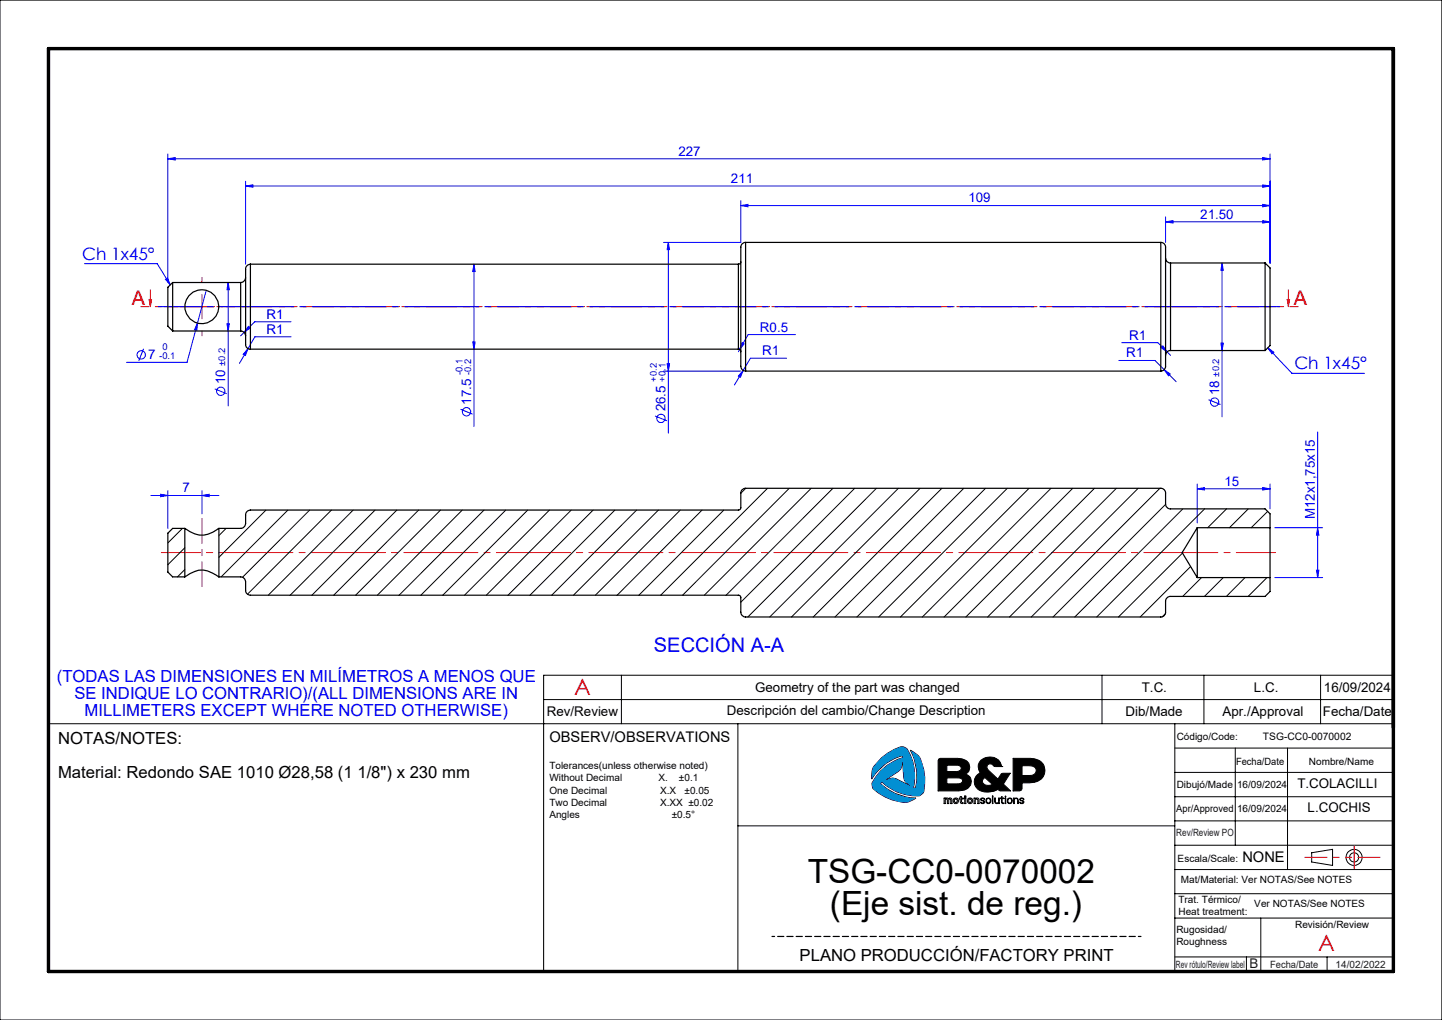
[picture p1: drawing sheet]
<svg xmlns="http://www.w3.org/2000/svg" width="297mm" height="210mm" viewBox="0 0 297 210" stroke-linecap="round" stroke-linejoin="round" font-family="sans-serif">
<g fill="none" stroke="#000" stroke-width=".21">
<path d="M0 0h297v210h-297zM128 139v10M227 139v10M248 139v10M272 139v10M287 139h-175v61M112 144h175M152 149v51M181.6 156a8.6 8.6 0 0 1 4.3-2.3l.7 .3a9.7 9.7 0 0 1 1.5 8.2l.4 .1a10.8 10.8 0 0 0-1-7.9 4.7 4.7 0 0 1 2 1.8 10.1 10.1 0 0 1 .6 7.1l-.6 .5a9.7 9.7 0 0 1-7.8-2.8l-.4 .3a10.8 10.8 0 0 0 7.4 3 4.3 4.3 0 0 1-2.5 .9 9.6 9.6 0 0 1-6.5-3.1l-.1-.7a9.5 9.5 0 0 1 6.3-5.4v-.4a10.4 10.4 0 0 0-6.4 4.8 4.2 4.2 0 0 1 .5-2.6zM185.9 156.6l.2 3.4 .2 .7 1.3 1.2-3.1-1.6-.6-.1-1.8 .5 2.9-1.9 .5-.5zM193.3 156.3l.4-.2h3.5a2.09 2.09 0 0 1 2.5 1.9l-.1 .7-.8 .7a1.68 1.68 0 0 1 1.3 1.7 1.68 1.68 0 0 1-1.5 1.6l-1.2 .1h-4.2zM195 157.5l2.4 .1a.58 .58 0 0 1 .6 .4 .58 .58 0 0 1-.3 .6l-.7 .2h-2z"/>
<path d="M202.1 156.5a2.71 2.71 0 0 1 3.9 .5l.3 .8h-1.5a.8 .8 0 0 0-.8-.5 .8 .8 0 0 0-.7 .6 2.07 2.07 0 0 0 1 1.4l1.2 1.1 .8-1.1 1.8-.1-1.4 2.2 1.4 1.4h-2l-.5-.3a3.5 3.5 0 0 1-4.6-.4 1.98 1.98 0 0 1 .9-3 1.94 1.94 0 0 1 .2-2.6zM206.3 157.8h.1M208.7 156.1h3.5a2.6 2.6 0 0 1 2.9 3.2 2.82 2.82 0 0 1-3.1 1.9h-1.5l-.1 1.5-.4 .1h-1.3zM210.5 157.6a2.82 2.82 0 0 1 2.8 .5 1.05 1.05 0 0 1-.1 1.2 1.05 1.05 0 0 1-1.1 .4h-1.6zM242 149v51M242 159h45M242 154h45M254.4 154v20M265.2 154v25M287 149h-277v51M152 170h90M194.5 164.3l1.5 .1 .1 1h-.3v-.7l-.2-.2-.2 .1v.8h-.3v-.8l-.2-.1-.2 .2v.7h-.2z"/>
<path d="M195 160.2h2.7l.5 .3v.4a.86 .86 0 0 1-1 .5h-2.2zM196.6 164.6l.2-.1 .3 .1v.5l-.3 .1-.2-.1zM197.8 164h.2v.3h.4v.2h-.4v.5a.22 .22 0 0 0 .1 .2 .22 .22 0 0 0 .3 0v.2a.63 .63 0 0 1-.6-.2 .63 .63 0 0 1 0-.7h-.2v-.2h.2zM198.7 164.3h.2v1.1h-.2zM198.7 163.9h.2v.2h-.2zM199.6 164.6l.2-.1 .2 .1v.5l-.2 .1-.2-.1zM200.6 164.3l.9 .1 .1 .2v.8h-.2v-.7l-.3-.2-.2 .3v.6h-.3zM202.5 160.4l.3-.3 1.6 1.4a1.33 1.33 0 0 1-2.1-.6zM202.6 165a.42 .42 0 0 1-.5-.2 .42 .42 0 0 1 0-.4l.5-.1 .2 .3h-.1a.28 .28 0 0 0-.3-.2 .28 .28 0 0 0-.3 .3l.6 .2a.43 .43 0 0 1-.2 .6 .43 .43 0 0 1-.6-.3l.5 .1h.2v-.3M203.3 164.5l.3-.1 .3 .1 .1 .3-.2 .5-.5-.1zM204.4 163.9h.1v1.5h-.1zM204.9 164.3h.1v.6a.36 .36 0 0 0 .3 .4 .36 .36 0 0 0 .4-.4v-.6h.1v1.1l-.1-.1-.3 .1-.4-.1z"/>
<path d="M206.3 164h.1v.3h.4l-.4 .1v.6a.23 .23 0 0 0 .1 .3 .23 .23 0 0 0 .3 0 .28 .28 0 0 1-.4 .1 .28 .28 0 0 1-.1-.4v-.6h-.3l.3-.1zM207 163.9l.2 .2zM207 164.3h.2v1.1h-.2zM207.7 164.5l.3-.1 .3 .1 .1 .3-.2 .5-.5-.1-.1-.3zM208.8 164.3l.1 .2a.48 .48 0 0 1 .8 .1v.8h-.1v-.6a.36 .36 0 0 0-.3-.4 .36 .36 0 0 0-.4 .4v.6h-.1zM210.1 164.4a.47 .47 0 0 1 .4-.1 .47 .47 0 0 1 .4 .3h-.1a.28 .28 0 0 0-.3-.2 .28 .28 0 0 0-.3 .3h.1a.43 .43 0 0 1 .5 .2 .43 .43 0 0 1 0 .5h-.5l-.3-.2 .3 .1h.4l.1-.2-.2-.1a.46 .46 0 0 1-.5-.6zM242 164h45M242 169h45M242 174h45M242 179h45M270.2 175.6l4.3-.7v3.3l-4.3-.7zM242 184h45"/>
<path d="M242 189h45M242 197h45M256.7 197v3M259.7 189v11M273.3 197v3"/>
<circle cx="196.9" cy="164.9" r=".57"/>
<circle cx="199.8" cy="164.9" r=".57"/>
<circle cx="203.6" cy="164.9" r=".56"/>
<circle cx="208" cy="164.9" r=".57"/>
<circle cx="278.9" cy="176.5" r="1.66"/>
<circle cx="278.9" cy="176.5" r=".94"/>
</g>
<path d="M159 192.8h76" fill="none" stroke="#000" stroke-width=".25" stroke-dasharray="1.3 .6" stroke-dashoffset=".7"/>
<path d="M10 10h277v190h-277z" fill="none" stroke="#000" stroke-width=".7"/>
<path d="M268.7 176.5h15.5" fill="none" stroke="#f00" stroke-width=".21" stroke-dasharray="6.3 1.3 1.3 1.3 1.3 1.3" stroke-dashoffset="1.8"/>
<path d="M278.9 174.2v4.6" fill="none" stroke="#f00" stroke-width=".21" stroke-dasharray="6.3 1.3 1.3 1.3 1.3 1.3"/>
<path d="M195 160.2h2.7l.5 .3 .1 .4-.3 .3-.5 .2h-2.5zM195 157.5l2.4 .1 .5 .2 .1 .5-.3 .4-.4 .1h-2.3zM193.3 156.3l-.1 6.5h4.4a2.08 2.08 0 0 0 2.4-2.3l-.4-.8-.8-.3a1.68 1.68 0 0 0 .9-1.9 1.68 1.68 0 0 0-1.7-1.3l-4.4-.1zM202.5 160.3l.3-.2 1.6 1.4-.7 .2-.9-.1-.5-.7zM202 156.6l-.5 .9 .1 1.1a.37 .37 0 0 1 .2 .4 .37 .37 0 0 1-.3 .3l-.7 1-.1 .8 .2 .9 .6 .6 .4 .2a4.1 4.1 0 0 0 3.7-.3l.4 .3h2.1l-1.4-1.4 1.4-2.2h-1.8l-.8 1.2-2.1-2-.1-.6 .1-.4 .4-.1 .6 .1 .4 .4h1.5v-.1a2.6 2.6 0 0 0-4.3-1.1zM210.5 157.6h1.8l.7 .3 .4 .5-.1 .7-.4 .4-.5 .2h-1.9zM208.7 156.1v6.7l1.6-.1 .2-.3v-1.2h1.5a2.75 2.75 0 0 0 3.2-2.4v-.8l-.3-.7a3.1 3.1 0 0 0-2.7-1.2z" fill-rule="evenodd" fill="#000"/>
<path d="M181.6 156l-1.6 1.8a4.1 4.1 0 0 0-.5 2.6 10.5 10.5 0 0 1 6.4-4.8v.4a9.6 9.6 0 0 0-6.3 5.4 1.5 1.5 0 0 0 1.1 1.6 8.6 8.6 0 0 0 6.3 2.1l1.7-.8a10.7 10.7 0 0 1-7.4-3l.4-.3a9.8 9.8 0 0 0 7.8 2.8l.6-.5a9.5 9.5 0 0 0-1-7.7l-1.6-1.2a10.7 10.7 0 0 1 1 7.9l-.4-.1a9.7 9.7 0 0 0-1.5-8.2 1.71 1.71 0 0 0-2.1 .2l-1.1 .5zM185.9 156.6l.3 3.9 .2 .4 1.2 1-3.3-1.7h-.7l-1.5 .5 3.2-2.1 .4-.6z" fill-rule="evenodd" fill="#0090d6"/>
<g fill="none" stroke="#00f" stroke-width=".21">
<path d="M34.6 32.7l1.5-.3v.5zM34.6 31.7v26.5M34.6 32.7h227M50.6 38.3l1.5-.2v.5zM50.6 37.3v17.1M50.6 38.3h211M260.1 38.1l1.5 .2-1.5 .3zM260.1 32.4l1.5 .3-1.5 .2zM261.6 31.7v22.4M17.4 54.3h15l2.7 4.4M34.1 57.5l.4-.3 .6 1.5zM42.5 59.8l-4 14.8h-12.4"/>
<path d="M47 58.2l.2 1.4h-.5zM47 58.2v25.4M97.6 54.4l.3 1.5h-.5zM97.6 54.4v33.4M137.7 49.9l.2 1.5h-.5zM137.7 49.9v39.3M152.6 42.3l1.5-.2v.5zM152.6 41.3v8.6h-15.9M152.6 42.3h109M240.1 45.7l1.5-.3v.5zM240.1 44.7v5.2M240.1 45.7h21.5"/>
<path d="M251.7 54.1l.3 1.6h-.5zM251.7 54.1v31.7M260.1 45.4l1.5 .3-1.5 .2zM260.1 42.1l1.5 .2-1.5 .3zM29.6 71.8l-1 2.5M40.7 66.5l-.2 1.5-.5-.1zM46.7 66.7h.5l-.2 1.4zM50.3 68.4l-.7 .7M51.1 71.8l-.5 1.4-.5-.3zM51.2 67.2l.3 .3-1.2 .9zM59.9 69.3h-7.4l-3.2 5.5M59.9 66.2h-7.4l-2.2 2.2"/>
<path d="M97.4 70.4h.5l-.3 1.5zM136.7 76.4h15.9M137.4 74.9h.5l-.2 1.5zM152.3 72l-.2 .4M152.9 70.5l.4 .3-1 1.2zM153.1 76.3l-.6 1.4-.4-.3zM153.1 76.3l-1.8 3M162 73.8h-7.4l-1.5 2.5M163.8 68.9h-9.7l-1.8 3.1M230.4 74.2h7.5l4.4 4.4M231 70.5h7.5l2.6 2.7M239.1 71.6l.4-.4 .9 1.3z"/>
<path d="M239.8 76.1l1.2 .9-.3 .4zM251.5 70.7h.5l-.3 1.5zM261.1 71.6l5 5.3h14.9M261.1 71.6l1.3 .9-.4 .3zM44.2 80.1l2.5 1M94.9 84.3l2.4 1M134.9 85.6l2.5 1M246.6 99.7v8M248.9 82.3l2.5 1M261.6 99.7v5.1M271.4 88.9v30M31.1 102h14"/>
<path d="M33.1 101.8l1.5 .2-1.5 .3zM34.6 101v7.8M41.6 102l1.5-.2v.5zM41.6 101v4.8M246.6 100.6l1.5-.2v.5zM246.6 100.6h15M260.1 100.4l1.5 .2-1.5 .3zM262.6 118.9h9.8M262.6 108.6h9.8M271.1 117.4h.5l-.2 1.5zM271.4 108.6l.2 1.6h-.5z"/>
<circle cx="29.1" cy="73.1" r=".87"/>
<circle cx="45.5" cy="80.5" r=".86"/>
<circle cx="96.1" cy="84.8" r=".85"/>
<circle cx="136.1" cy="86.1" r=".85"/>
<circle cx="250.2" cy="82.8" r=".87"/>
</g>
<path d="M31 59.6v3.5M265.4 59.6v3.5M30.7 61.7h.5l-.2 1.4zM39.1 63.1h5M41.6 60.7v4.9M265.1 61.7h.5l-.2 1.4z" fill="none" stroke="#f00" stroke-width=".21"/>
<path d="M41.6 58.1v-1M36.6 63.1h-1M41.6 68.1v1M46.6 63.1h1" fill="none" stroke="#f00" stroke-width=".21" stroke-dasharray="15.2 1.3 1.3 1.3"/>
<path d="M262.7 113.8h-229.5" fill="none" stroke="#f00" stroke-width=".21" stroke-dasharray="15.2 1.3 1.3 1.3" stroke-dashoffset="7.2"/>
<path d="M41.6 120.8v-14" fill="none" stroke="#f00" stroke-width=".21" stroke-dasharray="15.2 1.3 1.3 1.3" stroke-dashoffset="10.1"/>
<path d="M33.8 63.1h229" fill="none" stroke="#f00" stroke-width=".21" stroke-dasharray="15.2 1.3 1.3 1.3" stroke-dashoffset="7.4"/>
<path d="M267.4 63.1h-238.4" fill="none" stroke="#f00" stroke-width=".21" stroke-dasharray="6.3 1.3 1.3 1.3 1.3 1.3" stroke-dashoffset="4.6"/>
<path d="M263.6 63.1h-231" fill="none" stroke="#00f" stroke-width=".21" stroke-dasharray="15.2 1.3 1.3 1.3" stroke-dashoffset="6.4"/>
<path d="M265.1 61.7h.5l-.2 1.4zM30.7 61.7h.5l-.2 1.4z" fill="#f00"/>
<g fill="#00f">
<path d="M261.1 71.6l1.3 .9-.4 .3zM34.1 57.5l.4-.3 .6 1.5z"/>
<path d="M40.7 66.5l-.7 1.4 .5 .1zM239.1 71.6l1.3 .9-.9-1.3zM239.8 76.1l.9 1.3 .3-.4zM153.1 76.3l-1 1.1 .4 .3zM152.9 70.5l-.6 1.5 1-1.2zM51.1 71.8l-1 1.1 .5 .3zM51.2 67.2l-.9 1.2 1.2-.9z"/>
<path d="M260.1 45.4l1.5 .3-1.5 .2zM240.1 45.7l1.5-.3v.5zM260.1 42.1l1.5 .2-1.5 .3zM152.6 42.3l1.5-.2v.5zM260.1 38.1l1.5 .2-1.5 .3zM50.6 38.3l1.5-.2v.5zM260.1 32.4l1.5 .3-1.5 .2zM34.6 32.7l1.5-.3v.5zM260.1 100.4l1.5 .2-1.5 .3zM246.6 100.6l1.5-.2v.5z"/>
<path d="M41.6 102l1.5-.2v.5zM33.1 101.8l1.5 .2-1.5 .3z"/>
<path d="M271.1 117.4h.5l-.2 1.5zM271.4 108.6l.2 1.6h-.5z"/>
<path d="M251.7 54.1l.3 1.6h-.5zM251.5 70.7h.5l-.3 1.5zM137.7 49.9l.2 1.5h-.5zM137.4 74.9h.5l-.2 1.5zM97.6 54.4l.3 1.5h-.5zM97.4 70.4h.5l-.3 1.5zM47 58.2l.2 1.4h-.5zM46.7 66.7h.5l-.2 1.4z"/>
</g>
<g fill="none" stroke="#000" stroke-width=".25">
<path d="M35.6 58.2l-1 1v8l1 .9M35.6 58.2v9.9M35.6 58.2h14M49.6 58.2v9.9M50.6 57.1a1.09 1.09 0 0 1-1 1.1M51.6 54.4a1.05 1.05 0 0 0-1 1.3v14a2.37 2.37 0 0 0 .4 2l.6 .2M51.6 54.4v17.5M51.6 54.4h100.5M152.1 54.4v17.5M152.6 53.9l-.1 .3-.4 .2M153.6 49.9a1.09 1.09 0 0 0-1 1.4v23.7a1.12 1.12 0 0 0 1 1.4M153.6 49.9v26.5"/>
<path d="M153.6 49.9h85.5M239.1 49.9a1.16 1.16 0 0 1 1 1.6v22.2a3.6 3.6 0 0 1-.3 2.4l-.7 .3M239.1 49.9v26.5M240.1 53.2a1.02 1.02 0 0 0 1 .9M241.1 54.1v18.1M241.1 54.1h19.5M260.6 54.1v18.1M260.6 54.1l1 1.1v15.9l-1 1.1M35.6 68.1h14M49.6 68.1a1.02 1.02 0 0 1 1 1M51.6 71.9h100.5M152.1 71.9l.4 .2 .1 .3"/>
<path d="M153.6 76.4h85.5M241.1 72.2a1.02 1.02 0 0 0-1 1M241.1 72.2h19.5M38.1 108.8a5.1 5.1 0 0 0 7 0M38.1 118.8l.3-.2a4.7 4.7 0 0 1 6.1-.2l.6 .4M38.1 108.8v10M38.1 108.8h-2.5l-1 1v8l1 1h2.5M45.1 118.8h4.5a1.09 1.09 0 0 1 1 1v1.7a1.02 1.02 0 0 0 1 1h100.6l.4 .4v3.1a.96 .96 0 0 0 1 1h85.5a.96 .96 0 0 0 1-1v-2.2a1.02 1.02 0 0 1 1-1h19.5l1-1v-2.9M45.1 108.8v10M246.6 108.6v10.3M246.6 118.9h15M246.6 108.6h15"/>
<path d="M246.6 108.6l-3.1 5.2 3.1 5.1M261.6 108.6v-2.8l-1-1h-19.5a1.02 1.02 0 0 1-1-1v-2.3a.96 .96 0 0 0-1-1h-85.5a.96 .96 0 0 0-1 1v3.1l-.4 .4h-100.6a1.02 1.02 0 0 0-1 1v1.8a1.09 1.09 0 0 1-1 1h-4.5M261.6 108.6v10.3"/>
<circle cx="41.6" cy="63.1" r="3.5"/>
</g>
<g fill="none" stroke="#000" stroke-width=".21">
<path d="M37.6 108.8l-3 3M38.1 112.8l-3.5 3.5M38.1 117.3l-1.6 1.5M46.6 108.8l-1.5 1.5M54.8 105l-9.7 9.8M59.3 105l-13.8 13.8M63.8 105l-13.8 13.8M68.3 105l-17.3 17.3M72.7 105l-17.5 17.5M77.3 105l-17.5 17.5M81.7 105l-17.5 17.5M86.2 105l-17.5 17.5"/>
<path d="M90.7 105l-17.5 17.5M95.2 105l-17.5 17.5M99.7 105l-17.5 17.5M104.2 105l-17.5 17.5M108.7 105l-17.5 17.5M113.2 105l-17.5 17.5M117.7 105l-17.5 17.5M122.2 105l-17.6 17.5M126.6 105l-17.5 17.5M131.1 105l-17.5 17.5M135.6 105l-17.5 17.5M140.1 105l-17.5 17.5"/>
<path d="M144.6 105l-17.5 17.5M149.1 105l-17.5 17.5M153.6 100.5l-1 1.1M158.1 100.5l-22 22M162.6 100.5l-22 22M167.1 100.5l-22 22M171.6 100.5l-22.1 22M176 100.5l-23.4 23.5M180.5 100.5l-26.5 26.5M185 100.5l-26.5 26.5M189.5 100.5l-26.5 26.5M194 100.5l-26.5 26.5"/>
<path d="M198.5 100.5l-26.5 26.5M203 100.5l-26.5 26.5M207.5 100.5l-26.5 26.5M211.9 100.5l-26.4 26.5M216.5 100.5l-26.5 26.5M220.9 100.5l-26.4 26.5M225.4 100.5l-26.5 26.5M229.9 100.5l-26.5 26.5M234.4 100.5l-26.5 26.5M238.9 100.5l-26.5 26.5M240.1 103.8l-23.2 23.2M243.6 113.9l-13.2 13.1"/>
<path d="M243.6 104.8l-22.2 22.2M245.2 116.7l-10.4 10.3M247.5 118.9l-3.9 3.9M248.1 104.8l-22.2 22.2M252 118.9l-3.9 3.9M252.6 104.8l-3.9 3.8M256.4 118.9l-3.8 3.9M257.1 104.8l-3.9 3.8M260.9 118.9l-3.8 3.9M261.1 105.3l-3.4 3.3M240 126.4l-.6 .6"/>
</g>
<g font-size="6.9">
<text x="166.4" y="181.9">TSG-CC0-0070002</text>
<text x="170.9" y="188.3">(Eje sist. de reg.)</text>
</g>
<g font-size="4.7" fill="#f00">
<text x="118.2" y="143.2">A</text>
<text x="271.5" y="195.8">A</text>
</g>
<g font-size="4.1" fill="#f00">
<text x="27.2" y="62.7">A</text>
<text x="266.5" y="62.7">A</text>
</g>
<text font-size="4.1" fill="#00f" x="134.7" y="134.2">SECCIÓN A-A</text>
<g font-size="3.5" fill="#00f">
<text x="16.9" y="53.5">Ch 1x45°</text>
<text x="266.6" y="76.1">Ch 1x45°</text>
</g>
<g font-size="3.4" fill="#00f">
<text x="11.7" y="140.4">(TODAS LAS DIMENSIONES EN MILÍMETROS A MENOS QUE</text>
<text x="15.3" y="143.9">SE INDIQUE LO CONTRARIO)/(ALL DIMENSIONS ARE IN</text>
<text x="17.4" y="147.4">MILLIMETERS EXCEPT WHERE NOTED OTHERWISE)</text>
</g>
<g font-size="3.4">
<text x="12" y="153.1">NOTAS/NOTES:</text>
<text x="12" y="160.1">Material: Redondo SAE 1010 Ø28,58 (1 1/8&quot;) x 230 mm</text>
<text x="164.7" y="197.9">PLANO PRODUCCIÓN/FACTORY PRINT</text>
</g>
<g font-size="3">
<text x="113.2" y="152.7">OBSERV/OBSERVATIONS</text>
<text x="255.9" y="177.4">NONE</text>
</g>
<g font-size="2.7" fill="#00f">
<text x="139.7" y="32.1">227</text>
<text x="150.5" y="37.7">211</text>
<text x="199.4" y="41.7">109</text>
<text x="247.2" y="45">21.50</text>
<text x="54.9" y="65.6">R1</text>
<text x="54.9" y="68.7">R1</text>
<text x="156.5" y="68.3">R0.5</text>
<text x="232.6" y="69.9">R1</text>
<text x="30.5" y="74">7</text>
<text x="157" y="73.1">R1</text>
<text x="232" y="73.6">R1</text>
<text x="46.4" y="79.1" transform="rotate(-90 46.4 79.1)">10</text>
<text x="97" y="83.3" transform="rotate(-90 97 83.3)">17.5</text>
<text x="251.1" y="81.3" transform="rotate(-90 251.1 81.3)">18</text>
<text x="137.1" y="84.7" transform="rotate(-90 137.1 84.7)">26.5</text>
<text x="37.6" y="101.4">7</text>
<text x="252.2" y="100">15</text>
<text x="270.8" y="106.9" transform="rotate(-90 270.8 106.9)">M12x1,75x15</text>
</g>
<g font-size="2.7">
<text x="155.5" y="142.4">Geometry of the part was changed</text>
<text x="235.2" y="142.4">T.C.</text>
<text x="258.3" y="142.4">L.C.</text>
<text x="272.7" y="142.4">16/09/2024</text>
<text x="112.6" y="147.5">Rev/Review</text>
<text x="149.7" y="147.3">Descripción del cambio/Change Description</text>
<text x="231.8" y="147.3">Dib/Made</text>
<text x="251.8" y="147.3">Apr./Approval</text>
<text x="272.5" y="147.4">Fecha/Date</text>
<text x="267.2" y="162.3">T.COLACILLI</text>
<text x="269.3" y="167.1">L.COCHIS</text>
</g>
<text font-size="2.7" fill="#191924" x="257.3" y="199.4">B</text>
<g font-size="2.1">
<text x="242.4" y="152.3">Código/Code:</text>
<text x="260.1" y="152.3">TSG-CC0-0070002</text>
<text x="113.2" y="158.4">Tolerances(unless otherwise noted)</text>
<text x="113.2" y="160.9">Without Decimal</text>
<text x="135.6" y="160.9">X.</text>
<text x="139.8" y="160.9">±0.1</text>
<text x="254.6" y="157.4">Fecha/Date</text>
<text x="269.6" y="157.5">Nombre/Name</text>
<text x="113.2" y="163.4">One Decimal</text>
<text x="113.2" y="165.9">Two Decimal</text>
<text x="136" y="165.9">X.XX ±0.02</text>
<text x="136" y="163.4">X.X</text>
<text x="141" y="163.4">±0.05</text>
<text x="242.3" y="167.1">Apr/Approved</text>
<text x="242.4" y="162.3">Dibujó/Made</text>
<text x="254.8" y="162.3">16/09/2024</text>
<text x="254.8" y="167.1">16/09/2024</text>
<text x="113.2" y="168.4">Angles</text>
<text x="138.4" y="168.4">±0.5°</text>
<text x="242.6" y="177.5">Escala/Scale:</text>
<text x="242.7" y="185.9">Trat. Térmico/</text>
<text x="243.2" y="181.7">Mat/Material: Ver NOTAS/See NOTES</text>
<text x="242.7" y="188.4">Heat treatment:</text>
<text x="258.3" y="186.7">Ver NOTAS/See NOTES</text>
<text x="266.8" y="191.1">Revisión/Review</text>
<text x="242.3" y="192">Rugosidad/</text>
<text x="242.3" y="194.5">Roughness</text>
</g>
<g font-size="2.1" fill="#191924">
<text x="242.3" y="172.1">Rev/Review PO</text>
<text x="242.2" y="199.2">Rev rótulo/Review label</text>
<text x="261.6" y="199.3">Fecha/Date</text>
<text x="275.1" y="199.3">14/02/2022</text>
</g>
<g font-size="1.9" fill="#00f">
<text x="32.8" y="74">-0.1</text>
<text x="33.5" y="72.2">0</text>
<text x="46.4" y="75.3" transform="rotate(-90 46.4 75.3)">±0.2</text>
<text x="95.2" y="77.2" transform="rotate(-90 95.2 77.2)">-0.1</text>
<text x="97" y="77.2" transform="rotate(-90 97 77.2)">-0.2</text>
<text x="251.1" y="77.5" transform="rotate(-90 251.1 77.5)">±0.2</text>
<text x="135.3" y="78.6" transform="rotate(-90 135.3 78.6)">+0.2</text>
<text x="137.1" y="78.6" transform="rotate(-90 137.1 78.6)">+0.1</text>
</g>
</svg>
